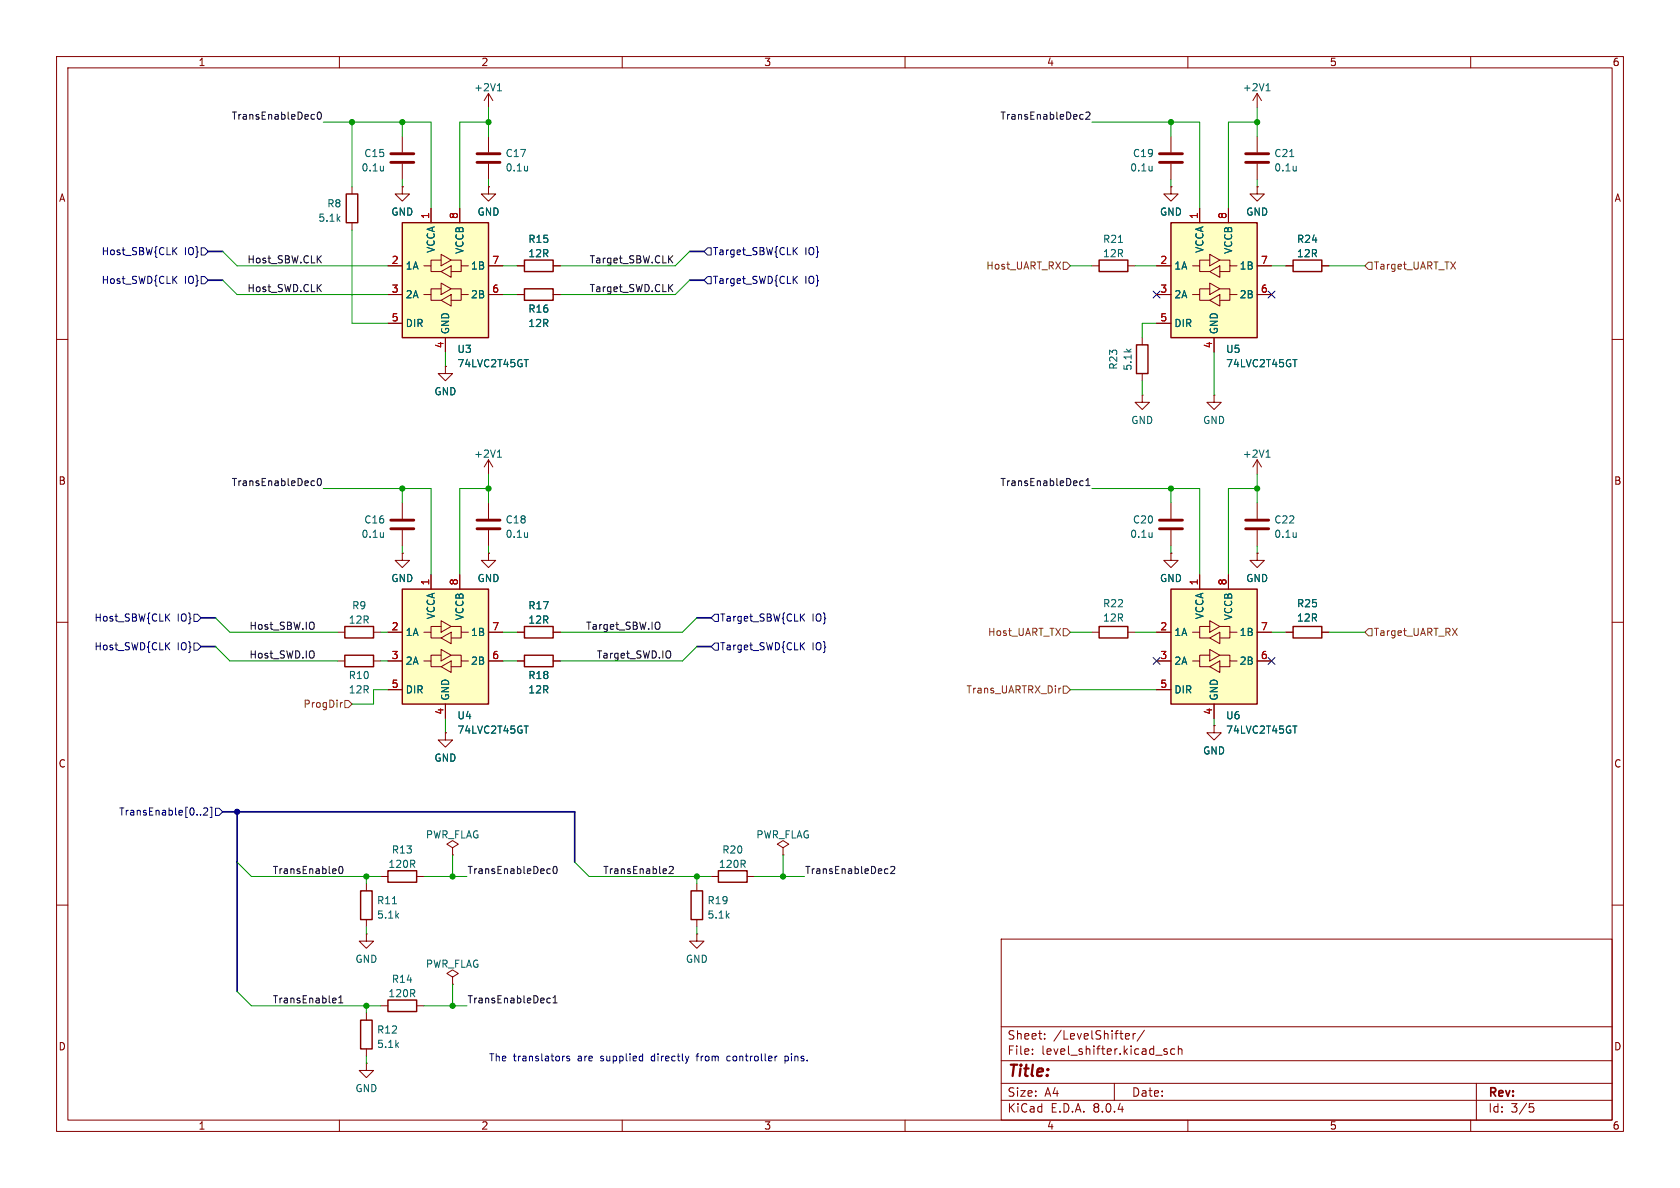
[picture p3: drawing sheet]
<svg xmlns="http://www.w3.org/2000/svg" width="297mm" height="210mm" viewBox="0 0 297 210" stroke-linecap="round" stroke-linejoin="round" font-family="sans-serif">
<g fill="none" stroke="#840000" stroke-width=".18">
<path d="M10 10h277v190h-277zM12 12h273v186h-273zM60 10v2M110 10v2M160 10v2M210 10v2M222.2 16.5l-.7 1.3M222.2 16.5v2.6M222.2 16.5l.8 1.3M260 10v2M62.2 33v1.3M62.2 39.4v1.2"/>
<path d="M71.1 33v1.3h1.3l-1.3 1.3-1.3-1.3h1.3M71.1 33h.1M10 60h2M201.9 59.7v1.3M285 60h2M201.9 69.9v1.2h1.3l-1.3 1.3-1.2-1.3h1.2M201.9 69.9h.1M201.9 66v1.3M71.1 97.8v1.3h1.3l-1.3 1.2-1.3-1.2h1.3M71.1 97.8h.1M71.1 88.9v2.8M71.1 93.7v2.8"/>
<path d="M86.4 97.8v1.3h1.2l-1.2 1.2-1.3-1.2h1.3M86.4 97.8h.1M86.4 81.3l-.8 1.3M86.4 81.3v2.5M86.4 88.9v2.8M86.4 93.7v2.8M86.4 81.3l.7 1.3M207 88.9v2.8M207 93.7v2.8M10 110h2M59.7 111.8h1.3M59.7 116.8h1.3"/>
<path d="M66 111.8h1.3M66 116.8h1.3M193 111.8h1.3M199.4 111.8h1.3M285 110h2M214.6 128.3v1.2h1.3l-1.3 1.3-1.2-1.3h1.2M214.6 128.3h.1M10 160h2M123.2 156.2v1.3M285 160h2M123.2 165.1v1.3h1.3l-1.3 1.2-1.3-1.2h1.3M123.2 165.1h.1"/>
<path d="M123.2 162.6v1.2M177 166h108v32h-108zM60 198v2M110 198v2M160 198v2M177 194.5h108M177 191.5h108M177 187.5h108M177 181.5h108M182.5 186.3v.1M182.5 185.5v.1M184.7 183.6v.1"/>
<path d="M184.7 182.8v.1M197 191.5v3M199.2 182.7l.4 .1 .1 .3-.7 .1M199.6 183.6l-.4 .1M200.3 182.7v1M200.7 182.7l-.2 .1-.2 .2M202.3 182.1l-1.3 2M206.3 185.5l-.3-.1-.3 .2 .1 .2 .5 .2v.3h-.6M207.7 185.5l-.5-.1-.2 .3v.4l.1 .2h.6M208.3 185.5l.2-.1 .4 .1 .1 .9M208.3 184.9v1.5M210 198v2"/>
<path d="M260 198v2M261 191.5v6.5M270.4 195.1h.7M270.5 195.7h.4l.3 .3-.2 .5-.5 .1"/>
</g>
<path d="M223.8 16.1h.7M223.9 15.1l.3-.3v1.3M88.1 79.9l.2-.3v1.2M67.8 94.1v.9M67.8 94.9h-.1M87.9 80.8h.8M93.3 94.1v.9M93.3 94.9h-.1M203.7 94.1v.9M203.7 94.9h-.1" fill="none" stroke="#006464" stroke-width=".18"/>
<path d="M61.2 34.3h2v5.1h-2zM200.9 61h2v5h-2zM61 110.7h5v2.1h-5zM61 115.8h5v2.1h-5zM194.3 110.7h5.1v2.1h-5.1zM122.2 157.5h2v5.1h-2z" fill="none" stroke="#840000" stroke-width=".25"/>
<path d="M69.1 91.9h4.1M69.1 93.5h4.1M84.3 91.9h4.1M84.3 93.5h4.1M205 91.9h4M205 93.5h4" fill="none" stroke="#840000" stroke-width=".51"/>
<path d="M207 104.1h15.2v20.4h-15.2z" fill="#ffffc2"/>
<path d="M92.7 46h5.1v2h-5.1zM228.6 46h5.1v2h-5.1zM207 104.1h15.2v20.4h-15.2zM63.8 157.5h2v5.1h-2zM68.6 153.9h5.1v2.1h-5.1zM127 153.9h5.1v2.1h-5.1zM68.6 176.8h5.1v2h-5.1zM63.8 180.3h2v5.1h-2z" fill="none" stroke="#840000" stroke-width=".25"/>
<g fill="none" stroke="#840000" stroke-width=".18">
<path d="M86.4 16.5l-.8 1.3M86.4 16.5v2.6M86.4 16.5l.7 1.3M86.4 33v1.3h1.2l-1.2 1.3-1.3-1.3h1.3M86.4 33h.1M86.4 24.1v2.8M86.4 29v2.8M222.2 33v1.3h1.3l-1.3 1.3-1.2-1.3h1.2M222.2 33h.1M222.2 24.1v2.8M222.2 29v2.8M91.4 47h1.3"/>
<path d="M97.8 47h1.3M227.3 47h1.3M233.7 47h1.2M214.6 69.9v1.2h1.3l-1.3 1.3-1.2-1.3h1.2M214.6 69.9h.1M222.2 97.8v1.3h1.3l-1.3 1.2-1.2-1.2h1.2M222.2 97.8h.1M222.2 81.3v2.5M222.2 88.9v2.8M222.2 93.7v2.8M222.2 81.3l-.7 1.3M222.2 81.3l.8 1.3"/>
<path d="M204.5 111.8h2.5M204.5 116.8h2.5M210.8 116.8h1.3v1.1h1.8M210.8 111.8h1.3v1h1.8M212.1 101.6v2.5M213.9 115.8h-1.8v1M213.9 110.7h-1.8v1.1M213.9 114.8l1.7 1-1.7 1zM213.9 109.7l1.7 1-1.7 1.1zM213.9 117.9l1.7-1.1v2.1zM213.9 112.8l1.7-1v2zM215.6 115.8h1.8v1h1.3"/>
<path d="M215.6 110.7h1.8v1.1h1.3M217.2 101.6v2.5M217.4 116.8v1.1h-1.8M217.4 111.8v1h-1.8M222.2 111.8h2.6M222.2 116.8h2.6M78.7 129.5v1.3h1.3l-1.3 1.3-1.2-1.3h1.2M78.7 129.5h.1M204.5 121.9h2.5M214.6 124.5v2.5M64.8 156.2v1.3M67.3 154.9h1.3"/>
<path d="M73.7 154.9h1.2M80 149.9l1-.7-1-.6-1 .6 1 .7v1.2M80 151.1h.1M125.7 154.9h1.3M132.1 154.9h1.2M138.4 149.9l1-.7-1-.6-1 .6 1 .7v1.2M138.4 151.1h.1M64.8 162.6v1.2M64.8 179.1v1.2M67.3 177.8h1.3M73.7 177.8h1.2M80 172.7l1-.6-1-.6-1 .6 1 .6v1.3"/>
<path d="M80 174h.1M64.8 188v1.2h1.2l-1.2 1.3-1.3-1.3h1.3M64.8 188h.1M64.8 185.4v1.3"/>
</g>
<g fill="none" stroke="#006464" stroke-width=".18">
<path d="M87.9 16.1h.8M88.1 15.1l.2-.3v1.3M93.3 29.4v.8M93.3 30.1l-.1 .1M228 27.7h.7M229.2 29.4v.8M229.2 30.1l-.1 .1M223.9 79.9l.3-.3v1.2M223.8 80.8h.7M229.2 94.1v.9M229.2 94.9h-.1M228.6 128.3h.7"/>
<path d="M69.4 159.8h.7"/>
</g>
<path d="M84.3 28.7h4.1M84.3 27.2h4.1M220.2 28.7h4.1M220.2 27.2h4.1M220.2 93.5h4.1M220.2 91.9h4.1" fill="none" stroke="#840000" stroke-width=".51"/>
<path d="M207 39.4h15.2v20.3h-15.2z" fill="#ffffc2"/>
<path d="M207 39.4h15.2v20.3h-15.2zM92.7 51.1h5.1v2h-5.1zM194.3 46h5.1v2h-5.1zM92.7 110.7h5.1v2.1h-5.1z" fill="none" stroke="#840000" stroke-width=".25"/>
<g fill="none" stroke="#840000" stroke-width=".18">
<path d="M212.1 36.8v2.6M217.2 36.8v2.6M91.4 52.1h1.3M97.8 52.1h1.3M193 47h1.3M199.4 47h1.3M204.5 47h2.5M204.5 52.1h2.5M204.5 57.2h2.5M210.8 52.1h1.3v1h1.8M210.8 47h1.3v1h1.8M213.9 51.1h-1.8v1"/>
<path d="M213.9 46h-1.8v1M213.9 50l1.7 1.1-1.7 1zM213.9 45l1.7 1-1.7 1zM213.9 53.1l1.7-1v2zM213.9 48l1.7-1v2zM214.6 59.7v2.5M215.6 51.1h1.8v1h1.3M215.6 46h1.8v1h1.3M217.4 52.1v1h-1.8M217.4 47v1h-1.8M222.2 47h2.6M222.2 52.1h2.6"/>
<path d="M91.4 111.8h1.3M97.8 111.8h1.3"/>
</g>
<path d="M197.7 42.9h.8M228.6 63.6h.7" fill="none" stroke="#006464" stroke-width=".18"/>
<path d="M71.1 39.4h15.3v20.3h-15.3z" fill="#ffffc2"/>
<path d="M71.1 39.4h15.3v20.3h-15.3zM92.7 115.8h5.1v2.1h-5.1zM228.6 110.7h5.1v2.1h-5.1z" fill="none" stroke="#840000" stroke-width=".25"/>
<g fill="none" stroke="#840000" stroke-width=".18">
<path d="M71.1 24.1v2.8M71.1 29v2.8M76.2 36.8v2.6M81.3 36.8v2.6M207 33v1.3h1.3l-1.3 1.3-1.3-1.3h1.3M207 33h.1M207 24.1v2.8M207 29v2.8M68.6 47h2.5M68.6 52.1h2.5M68.6 57.2h2.5M74.9 52.1h1.3v1h1.8"/>
<path d="M74.9 47h1.3v1h1.8M78 51.1h-1.8v1M78 46h-1.8v1M78 50l1.8 1.1-1.8 1zM78 45l1.8 1-1.8 1zM78 53.1l1.8-1v2zM78 48l1.8-1v2zM78.7 59.7v2.5M79.8 51.1h1.7v1h1.3M79.8 46h1.7v1h1.3M81.5 52.1v1h-1.7M81.5 47v1h-1.7"/>
<path d="M86.4 47h2.5M86.4 52.1h2.5M78.7 64.8v1.2h1.3l-1.3 1.3-1.2-1.3h1.2M78.7 64.8h.1M207 97.8v1.3h1.3l-1.3 1.2-1.3-1.2h1.3M207 97.8h.1M91.4 116.8h1.3M97.8 116.8h1.3M227.3 111.8h1.3M233.7 111.8h1.2M64.8 165.1v1.3h1.2l-1.2 1.2-1.3-1.2h1.3M64.8 165.1h.1"/>
</g>
<path d="M67.8 29.4v.8M67.8 30.1l-.1 .1M203.7 29.4v.8M203.7 30.1l-.1 .1M92.7 63.6h.7" fill="none" stroke="#006464" stroke-width=".18"/>
<path d="M69.1 27.2h4.1M69.1 28.7h4.1M205 27.2h4M205 28.7h4" fill="none" stroke="#840000" stroke-width=".51"/>
<path d="M71.1 104.1h15.3v20.4h-15.3z" fill="#ffffc2"/>
<path d="M71.1 104.1h15.3v20.4h-15.3z" fill="none" stroke="#840000" stroke-width=".25"/>
<g fill="none" stroke="#840000" stroke-width=".18">
<path d="M71.1 33h.1M76.2 36.8v2.6M81.3 36.8v2.6M86.4 33h.1M207 33h.1M212.1 36.8v2.6M217.2 36.8v2.6M222.2 33h.1M68.6 52.1h2.5M68.6 47h2.5M68.6 57.2h2.5M78.7 59.7v2.5"/>
<path d="M86.4 52.1h2.5M86.4 47h2.5M91.4 52.1h1.3M91.4 47h1.3M97.8 52.1h1.3M97.8 47h1.3M204.5 52.1h2.5M204.5 47h2.5M204.5 57.2h2.5M214.6 59.7v2.5M222.2 52.1h2.6M222.2 47h2.6"/>
<path d="M227.3 47h1.3M233.7 47h1.2M78.7 64.8h.1M71.1 97.8h.1M86.4 97.8h.1M207 97.8h.1M222.2 97.8h.1M68.6 111.8h2.5M68.6 116.8h2.5M74.9 116.8h1.3v1.1h1.8M74.9 111.8h1.3v1h1.8M76.2 101.6v2.5"/>
<path d="M78 115.8h-1.8v1M78 110.7h-1.8v1.1M78 114.8l1.8 1-1.8 1zM78 109.7l1.8 1-1.8 1.1zM78 117.9l1.8-1.1v2.1zM78 112.8l1.8-1v2zM79.8 115.8h1.7v1h1.3M79.8 110.7h1.7v1.1h1.3M81.3 101.6v2.5M81.5 116.8v1.1h-1.7M81.5 111.8v1h-1.7M86.4 111.8h2.5"/>
<path d="M86.4 116.8h2.5M91.4 111.8h1.3M91.4 116.8h1.3M97.8 111.8h1.3M97.8 116.8h1.3M204.5 111.8h2.5M204.5 116.8h2.5M212.1 101.6v2.5M217.2 101.6v2.5M222.2 111.8h2.6M222.2 116.8h2.6M227.3 111.8h1.3"/>
<path d="M233.7 111.8h1.2M68.6 121.9h2.5M78.7 129.5h.1M78.7 124.5v2.5M204.5 121.9h2.5M214.6 128.3h.1M214.6 124.5v2.5"/>
</g>
<path d="M92.7 63.6h.7M228.6 63.6h.7M92.7 128.3h.7M228.6 128.3h.7" fill="none" stroke="#006464" stroke-width=".18"/>
<g fill="none" stroke="#000084" stroke-width=".18">
<path d="M30.7 44.3l.6 .7M30.7 49.4l.6 .7M31.3 43.8l-.7 .7M31.3 48.8l-.7 .8M35.6 43.8h.6l.6 .7-.6 .6h-.6zM35.6 48.9h.6l.6 .6-.6 .7h-.6zM125.1 43.8h.6v1.3h-.6l-.6-.6zM125.1 48.9h.6v1.3h-.6l-.6-.7zM140.4 44.3l.6 .7M140.4 49.4l.6 .7M141 43.8l-.8 .7M141 48.8l-.8 .8"/>
<path d="M203.9 51.5l1.2 1.2M205.1 51.5l-1.2 1.2M224.2 51.5l1.2 1.2M225.4 51.5l-1.2 1.2M29.5 109.1l.5 .7M29.5 114.2l.5 .7M30 108.5l-.7 .8M30 113.6l-.7 .7M34.3 108.6h.6l.7 .6-.7 .7h-.6zM34.3 113.7h.6l.7 .6-.7 .6h-.6zM126.4 108.6h.6v1.3h-.6l-.7-.7zM126.4 113.7h.6v1.2h-.6l-.7-.6z"/>
<path d="M141.7 109.1l.5 .7M141.7 114.2l.5 .7M142.2 108.5l-.7 .8M142.2 113.6l-.7 .7M203.9 116.2l1.2 1.2M205.1 116.2l-1.2 1.2M224.2 116.2l1.2 1.2M225.4 116.2l-1.2 1.2M35.5 144v.1M36 142.9l.5-.1 .2 .4-.8 .9h.8M37.1 142.7h.3v1.8h-.3M38.1 142.9h.6l.7 .6-.7 .6h-.6z"/>
</g>
<path d="M188 46.4h.6l.6 .6-.6 .6h-.6zM241.9 46.4h.7v1.2h-.7l-.6-.6zM188 111.1h.6l.6 .7-.6 .6h-.6zM241.9 111.1h.7v1.3h-.7l-.6-.6zM60.2 124.2v.8M60.5 124.2l-.3 .2M61 123.8h.6l.6 .7-.6 .6h-.6zM187.5 121.7h-.2M188 121.3h.6l.6 .6-.6 .7h-.6z" fill="none" stroke="#725600" stroke-width=".18"/>
<g fill="none" stroke="#0f0f0f" stroke-width=".18">
<path d="M56.3 19.9l.1-.1a.68 .68 0 0 1 .4 .6 .68 .68 0 0 1-.4 .7 .84 .84 0 0 1-.1-1.2zM192 19.9l.5-.1 .2 .4-.8 .9h.8M55.5 20.2l.1 .1M55.6 21l-.1 .1M191.4 20.2l.1 .1M191.5 21l-.1 .1M118.4 50.8l.5 .8M118.4 45.8l.5 .7M118.9 50.3l-.7 .7M118.9 45.2l-.7 .7M55.5 85l.1 .1M55.6 85.8h-.1"/>
<path d="M56.2 84.7l.2-.1a.68 .68 0 0 1 .4 .6 .68 .68 0 0 1-.4 .6l-.2-.1-.1-.3zM191.1 85l.4 .1M191.5 85.8h-.4M192 85.8h.7M192 84.9l.3-.3v1.2M116.5 110a.9 .9 0 0 1 0 1.2M118.5 115.2v.9M60 153.3l.2-.1a.68 .68 0 0 1 .4 .6 .68 .68 0 0 1-.4 .6l-.2-.1-.1-.4zM97.2 153.6h.1M97.3 154.4h-.1M97.9 153.3l.2-.1a.68 .68 0 0 1 .4 .6 .68 .68 0 0 1-.4 .6l-.2-.1-.1-.4zM118.3 153.3l.5-.1 .2 .3-.7 .9h.7"/>
<path d="M156.9 153.6h.1M157 154.4h-.1M157.5 153.3l.4-.1 .3 .3-.8 .9h.8M59.3 176.5l.1 .2-.6 .2M59.9 177.3h.7M59.9 176.4l.4-.4v1.3M96.9 176.4l.4 .1M97.3 177.2l-.4 .1M97.8 177.3h.7M97.8 176.4l.3-.4v1.3"/>
</g>
<path d="M99.8 186.7l-.3 .1M100.7 186.8l-.3-.1-.2 .2v.2l.5 .1v.3h-.5M113.5 186.7l.1 .1M113.6 186.3v1.2M113.6 187.5h-.1M123 186.7h.5M123.3 186.3l-.1 1.2M129 186.7l-.4 .1-.1 .1 .1 .5 .4 .1M137.4 186.7l-.3 .1M138.8 186.8l.3-.1 .2 .1M138.8 186.7v1.3M139.3 187.4l-.2 .1h-.3" fill="none" stroke="#0000c2" stroke-width=".18"/>
<path d="M36.8 49.5h2.6M36.8 44.5h2.6M121.9 49.5h2.6M121.9 44.5h2.6M35.6 114.3h2.5M35.6 109.2h2.5M123.2 114.3h2.5M123.2 109.2h2.5M39.4 143.5h62.2v8.9M41.9 143.5v31.8" fill="none" stroke="#000084" stroke-width=".3"/>
<g fill="none" stroke="#009600" stroke-width=".18">
<path d="M86.4 19.1v5M222.2 19.1v5M57.1 21.6h19.1v15.2M62.2 21.6v11.4M71.1 21.6v2.5M71.1 31.8v1.2M86.4 31.8v1.2M86.4 21.6h-5.1v15.2M193 21.6h19.1v15.2M207 21.6v2.5M207 31.8v1.2M222.2 21.6h-5v15.2"/>
<path d="M222.2 31.8v1.2M39.4 44.5l2.5 2.5h26.7M39.4 49.5l2.5 2.6h26.7M62.2 40.6v16.6h6.4M88.9 47h2.5M88.9 52.1h2.5M121.9 44.5l-2.5 2.5h-20.3M121.9 49.5l-2.5 2.6h-20.3M189.2 47h3.8M200.7 47h3.8M204.5 57.2h-2.6v2.5M224.8 47h2.5"/>
<path d="M234.9 47h6.4M78.7 62.2v2.6M201.9 67.3v2.6M214.6 62.2v7.7M57.1 86.4h19.1v15.2M71.1 86.4v2.5M71.1 96.5v1.3M86.4 86.4h-5.1v15.2M86.4 83.8v5.1M86.4 96.5v1.3M193 86.4h19.1v15.2M207 86.4v2.5"/>
<path d="M207 96.5v1.3M222.2 86.4h-5v15.2M222.2 83.8v5.1M222.2 96.5v1.3M38.1 114.3l2.5 2.5h19.1M38.1 109.2l2.5 2.6h19.1M67.3 116.8h1.3M67.3 111.8h1.3M88.9 116.8h2.5M88.9 111.8h2.5M123.2 114.3l-2.6 2.5h-21.5M123.2 109.2l-2.6 2.6h-21.5"/>
<path d="M189.2 111.8h3.8M200.7 111.8h3.8M224.8 111.8h2.5M234.9 111.8h6.4M68.6 121.9h-2.6v2.6h-3.8M78.7 127v2.5M189.2 121.9h15.3M214.6 127v1.3M41.9 152.4l2.5 2.5h22.9M64.8 154.9v1.3M74.9 154.9h7.6M80 151.1v3.8"/>
<path d="M101.6 152.4l2.5 2.5h21.6M123.2 154.9v1.3M133.3 154.9h8.9M138.4 151.1v3.8M41.9 175.3l2.5 2.5h22.9M64.8 163.8v1.3M64.8 177.8v1.3M74.9 177.8h7.6M80 174v3.8M123.2 163.8v1.3M64.8 186.7v1.3"/>
</g>
<g fill="#009600" stroke="#009600" stroke-width=".18">
<circle cx="207" cy="21.6" r=".46"/>
<circle cx="138.4" cy="154.9" r=".46"/>
<circle cx="80" cy="154.9" r=".46"/>
<circle cx="123.2" cy="154.9" r=".46"/>
<circle cx="71.1" cy="21.6" r=".46"/>
<circle cx="62.2" cy="21.6" r=".46"/>
<circle cx="86.4" cy="21.6" r=".46"/>
<circle cx="222.2" cy="86.4" r=".46"/>
<circle cx="207" cy="86.4" r=".46"/>
<circle cx="222.2" cy="21.6" r=".46"/>
<circle cx="80" cy="177.8" r=".46"/>
<circle cx="64.8" cy="154.9" r=".46"/>
<circle cx="64.8" cy="177.8" r=".46"/>
<circle cx="86.4" cy="86.4" r=".46"/>
<circle cx="71.1" cy="86.4" r=".46"/>
</g>
<circle cx="41.9" cy="143.5" r=".46" fill="#000084" stroke="#000084" stroke-width=".18"/>
<text font-size="2.8" fill="#840000" x="178" y="190.9">Title:</text>
<g font-size="2.1" fill="#840000">
<text x="178" y="184">Sheet:</text>
<text x="186.2" y="184">/LevelShifter/</text>
<text x="178" y="186.7">File:</text>
<text x="184.1" y="186.7">level_shifter.kicad_sch</text>
<text x="178" y="196.9">KiCad</text>
<text x="178" y="194.1">Size:</text>
<text x="184.7" y="194.1">A4</text>
<text x="185.7" y="196.9">E.D.A.</text>
<text x="193.3" y="196.9">8.0.4</text>
<text x="200" y="194.1">Date:</text>
<text x="263" y="194.3">Rev:</text>
<text x="263" y="196.9">Id:</text>
<text x="267.1" y="196.9">3/5</text>
</g>
<g font-size="1.8" fill="#840000">
<text x="35" y="11.9">1</text>
<text x="85" y="11.9">2</text>
<text x="135" y="11.9">3</text>
<text x="185" y="11.9">4</text>
<text x="235" y="11.9">5</text>
<text x="285" y="11.9">6</text>
<text x="10.3" y="35.9">A</text>
<text x="285.3" y="35.9">A</text>
<text x="10.3" y="85.9">B</text>
<text x="285.3" y="85.9">B</text>
<text x="10.3" y="135.9">C</text>
<text x="285.3" y="135.9">C</text>
<text x="10.3" y="185.9">D</text>
<text x="285.3" y="185.9">D</text>
<text x="35" y="199.9">1</text>
<text x="85" y="199.9">2</text>
<text x="135" y="199.9">3</text>
<text x="185" y="199.9">4</text>
<text x="235" y="199.9">5</text>
<text x="285" y="199.9">6</text>
</g>
<g font-size="1.8" fill="#006464">
<text x="83.7" y="16.3">+2V1</text>
<text x="219.6" y="16.3">+2V1</text>
<text x="64.3" y="28">C15</text>
<text x="89.3" y="28">C17</text>
<text x="200.2" y="28">C19</text>
<text x="225.2" y="28">C21</text>
<text x="63.8" y="30.5">0.1u</text>
<text x="89.3" y="30.5">0.1u</text>
<text x="199.7" y="30.5">0.1u</text>
<text x="225.2" y="30.5">0.1u</text>
<text x="56.2" y="39.4">5.1k</text>
<text x="57.8" y="36.9">R8</text>
<text x="69.1" y="38.3">GND</text>
<text x="84.3" y="38.3">GND</text>
<text x="205" y="38.3">GND</text>
<text x="220.2" y="38.3">GND</text>
<text x="71.6" y="47.9">1A</text>
<text x="77.1" y="44.8" transform="rotate(-90 77.1 44.8)">VCCA</text>
<text x="82.1" y="45" transform="rotate(-90 82.1 45)">VCCB</text>
<text x="83.2" y="47.9">1B</text>
<text x="93.3" y="43.1">R15</text>
<text x="93.3" y="45.7">12R</text>
<text x="194.9" y="43.1">R21</text>
<text x="194.9" y="45.7">12R</text>
<text x="207.5" y="47.9">1A</text>
<text x="213" y="44.8" transform="rotate(-90 213 44.8)">VCCA</text>
<text x="218" y="45" transform="rotate(-90 218 45)">VCCB</text>
<text x="219.1" y="47.9">1B</text>
<text x="229.2" y="43.1">R24</text>
<text x="229.2" y="45.7">12R</text>
<text x="71.6" y="52.9">2A</text>
<text x="83.2" y="52.9">2B</text>
<text x="207.5" y="52.9">2A</text>
<text x="219.1" y="52.9">2B</text>
<text x="71.6" y="58">DIR</text>
<text x="79.6" y="59.2" transform="rotate(-90 79.6 59.2)">GND</text>
<text x="93.3" y="55.5">R16</text>
<text x="93.3" y="58">12R</text>
<text x="207.5" y="58">DIR</text>
<text x="215.5" y="59.2" transform="rotate(-90 215.5 59.2)">GND</text>
<text x="80.8" y="62.6">U3</text>
<text x="80.8" y="65.1">74LVC2T45GT</text>
<text x="197.7" y="65.4" transform="rotate(-90 197.7 65.4)">R23</text>
<text x="200.3" y="65.6" transform="rotate(-90 200.3 65.6)">5.1k</text>
<text x="216.7" y="62.6">U5</text>
<text x="216.7" y="65.1">74LVC2T45GT</text>
<text x="76.7" y="70.1">GND</text>
<text x="199.9" y="75.2">GND</text>
<text x="212.6" y="75.2">GND</text>
<text x="83.7" y="81.1">+2V1</text>
<text x="219.6" y="81.1">+2V1</text>
<text x="63.8" y="95.3">0.1u</text>
<text x="64.3" y="92.7">C16</text>
<text x="89.3" y="92.7">C18</text>
<text x="89.3" y="95.3">0.1u</text>
<text x="199.7" y="95.3">0.1u</text>
<text x="200.2" y="92.7">C20</text>
<text x="225.2" y="92.7">C22</text>
<text x="225.2" y="95.3">0.1u</text>
<text x="62.2" y="107.9">R9</text>
<text x="69.1" y="103.1">GND</text>
<text x="84.3" y="103.1">GND</text>
<text x="93.3" y="107.9">R17</text>
<text x="194.9" y="107.5">R22</text>
<text x="205" y="103.1">GND</text>
<text x="220.2" y="103.1">GND</text>
<text x="229.2" y="107.5">R25</text>
<text x="61.6" y="110.4">12R</text>
<text x="71.6" y="112.6">1A</text>
<text x="77.1" y="109.6" transform="rotate(-90 77.1 109.6)">VCCA</text>
<text x="82.1" y="109.7" transform="rotate(-90 82.1 109.7)">VCCB</text>
<text x="83.2" y="112.6">1B</text>
<text x="93.3" y="110.4">12R</text>
<text x="194.9" y="110.1">12R</text>
<text x="207.5" y="112.6">1A</text>
<text x="213" y="109.6" transform="rotate(-90 213 109.6)">VCCA</text>
<text x="218" y="109.7" transform="rotate(-90 218 109.7)">VCCB</text>
<text x="219.1" y="112.6">1B</text>
<text x="229.2" y="110.1">12R</text>
<text x="71.6" y="117.7">2A</text>
<text x="83.2" y="117.7">2B</text>
<text x="207.5" y="117.7">2A</text>
<text x="219.1" y="117.7">2B</text>
<text x="61.6" y="120.2">R10</text>
<text x="61.6" y="122.8">12R</text>
<text x="71.6" y="122.8">DIR</text>
<text x="79.6" y="124" transform="rotate(-90 79.6 124)">GND</text>
<text x="93.3" y="120.2">R18</text>
<text x="93.3" y="122.8">12R</text>
<text x="207.5" y="122.8">DIR</text>
<text x="215.5" y="124" transform="rotate(-90 215.5 124)">GND</text>
<text x="80.8" y="127.4">U4</text>
<text x="80.8" y="129.9">74LVC2T45GT</text>
<text x="216.7" y="127.4">U6</text>
<text x="216.7" y="129.9">74LVC2T45GT</text>
<text x="76.7" y="134.8">GND</text>
<text x="212.6" y="133.6">GND</text>
<text x="75.2" y="148.4">PWR_FLAG</text>
<text x="133.6" y="148.4">PWR_FLAG</text>
<text x="68.6" y="153.6">120R</text>
<text x="69.2" y="151.1">R13</text>
<text x="127" y="153.6">120R</text>
<text x="127.6" y="151.1">R20</text>
<text x="66.6" y="160">R11</text>
<text x="125" y="160">R19</text>
<text x="66.6" y="162.6">5.1k</text>
<text x="125" y="162.6">5.1k</text>
<text x="62.7" y="170.4">GND</text>
<text x="69.2" y="173.9">R14</text>
<text x="75.2" y="171.3">PWR_FLAG</text>
<text x="121.2" y="170.4">GND</text>
<text x="68.6" y="176.5">120R</text>
<text x="66.6" y="185.4">5.1k</text>
<text x="66.6" y="182.9">R12</text>
<text x="62.7" y="193.3">GND</text>
</g>
<g font-size="1.8" fill="#0f0f0f">
<text x="40.9" y="21.2">TransEnableDec0</text>
<text x="176.8" y="21.2">TransEnableDec2</text>
<text x="43.6" y="46.6">Host_SBW.CLK</text>
<text x="104.1" y="46.6">Target_SBW.CLK</text>
<text x="43.6" y="51.7">Host_SWD.CLK</text>
<text x="104.1" y="51.7">Target_SWD.CLK</text>
<text x="40.9" y="86">TransEnableDec0</text>
<text x="176.8" y="86">TransEnableDec1</text>
<text x="44" y="111.4">Host_SBW.IO</text>
<text x="103.5" y="111.4">Target_SBW.IO</text>
<text x="44" y="116.5">Host_SWD.IO</text>
<text x="105.4" y="116.5">Target_SWD.IO</text>
<text x="48.1" y="154.6">TransEnable0</text>
<text x="82.5" y="154.6">TransEnableDec0</text>
<text x="106.5" y="154.6">TransEnable2</text>
<text x="142.2" y="154.6">TransEnableDec2</text>
<text x="48.1" y="177.5">TransEnable1</text>
<text x="82.5" y="177.5">TransEnableDec1</text>
</g>
<g font-size="1.8" fill="#a90000">
<text x="75.9" y="38.8" transform="rotate(-90 75.9 38.8)">1</text>
<text x="81" y="38.8" transform="rotate(-90 81 38.8)">8</text>
<text x="211.8" y="38.8" transform="rotate(-90 211.8 38.8)">1</text>
<text x="216.9" y="38.8" transform="rotate(-90 216.9 38.8)">8</text>
<text x="69.1" y="46.7">2</text>
<text x="86.9" y="46.7">7</text>
<text x="205" y="46.7">2</text>
<text x="222.8" y="46.7">7</text>
<text x="69.1" y="51.8">3</text>
<text x="86.9" y="51.8">6</text>
<text x="205" y="51.8">3</text>
<text x="222.8" y="51.8">6</text>
<text x="69.1" y="56.9">5</text>
<text x="205" y="56.9">5</text>
<text x="78.5" y="61.7" transform="rotate(-90 78.5 61.7)">4</text>
<text x="214.4" y="61.7" transform="rotate(-90 214.4 61.7)">4</text>
<text x="75.9" y="103.6" transform="rotate(-90 75.9 103.6)">1</text>
<text x="81" y="103.6" transform="rotate(-90 81 103.6)">8</text>
<text x="211.8" y="103.6" transform="rotate(-90 211.8 103.6)">1</text>
<text x="216.9" y="103.6" transform="rotate(-90 216.9 103.6)">8</text>
<text x="69.1" y="111.5">2</text>
<text x="86.9" y="111.5">7</text>
<text x="205" y="111.5">2</text>
<text x="222.8" y="111.5">7</text>
<text x="69.1" y="116.6">3</text>
<text x="86.9" y="116.6">6</text>
<text x="205" y="116.6">3</text>
<text x="222.8" y="116.6">6</text>
<text x="69.1" y="121.7">5</text>
<text x="205" y="121.7">5</text>
<text x="78.5" y="126.4" transform="rotate(-90 78.5 126.4)">4</text>
<text x="214.4" y="126.4" transform="rotate(-90 214.4 126.4)">4</text>
</g>
<g font-size="1.8" fill="#000084">
<text x="17.9" y="45.3">Host_SBW{CLK</text>
<text x="32.6" y="45.3">IO}</text>
<text x="125.9" y="45.3">Target_SBW{CLK</text>
<text x="142.3" y="45.3">IO}</text>
<text x="17.9" y="50.4">Host_SWD{CLK</text>
<text x="32.6" y="50.4">IO}</text>
<text x="125.9" y="50.4">Target_SWD{CLK</text>
<text x="142.3" y="50.4">IO}</text>
<text x="16.6" y="110.1">Host_SBW{CLK</text>
<text x="31.3" y="110.1">IO}</text>
<text x="127.2" y="110.1">Target_SBW{CLK</text>
<text x="143.5" y="110.1">IO}</text>
<text x="16.6" y="115.2">Host_SWD{CLK</text>
<text x="31.3" y="115.2">IO}</text>
<text x="127.2" y="115.2">Target_SWD{CLK</text>
<text x="143.5" y="115.2">IO}</text>
<text x="21" y="144.4">TransEnable[0..2]</text>
</g>
<g font-size="1.8" fill="#725600">
<text x="174.3" y="47.9">Host_UART_RX</text>
<text x="242.8" y="47.9">Target_UART_TX</text>
<text x="174.6" y="112.6">Host_UART_TX</text>
<text x="242.8" y="112.6">Target_UART_RX</text>
<text x="53.6" y="125.3">ProgDir</text>
<text x="170.8" y="122.8">Trans_UARTRX_Dir</text>
</g>
<g font-size="1.8" fill="#0000c2">
<text x="86.4" y="187.7">The</text>
<text x="90.7" y="187.7">translators</text>
<text x="102.2" y="187.7">are</text>
<text x="106.4" y="187.7">supplied</text>
<text x="115.6" y="187.7">directly</text>
<text x="123.8" y="187.7">from</text>
<text x="129.4" y="187.7">controller</text>
<text x="139.8" y="187.7">pins.</text>
</g>
</svg>
